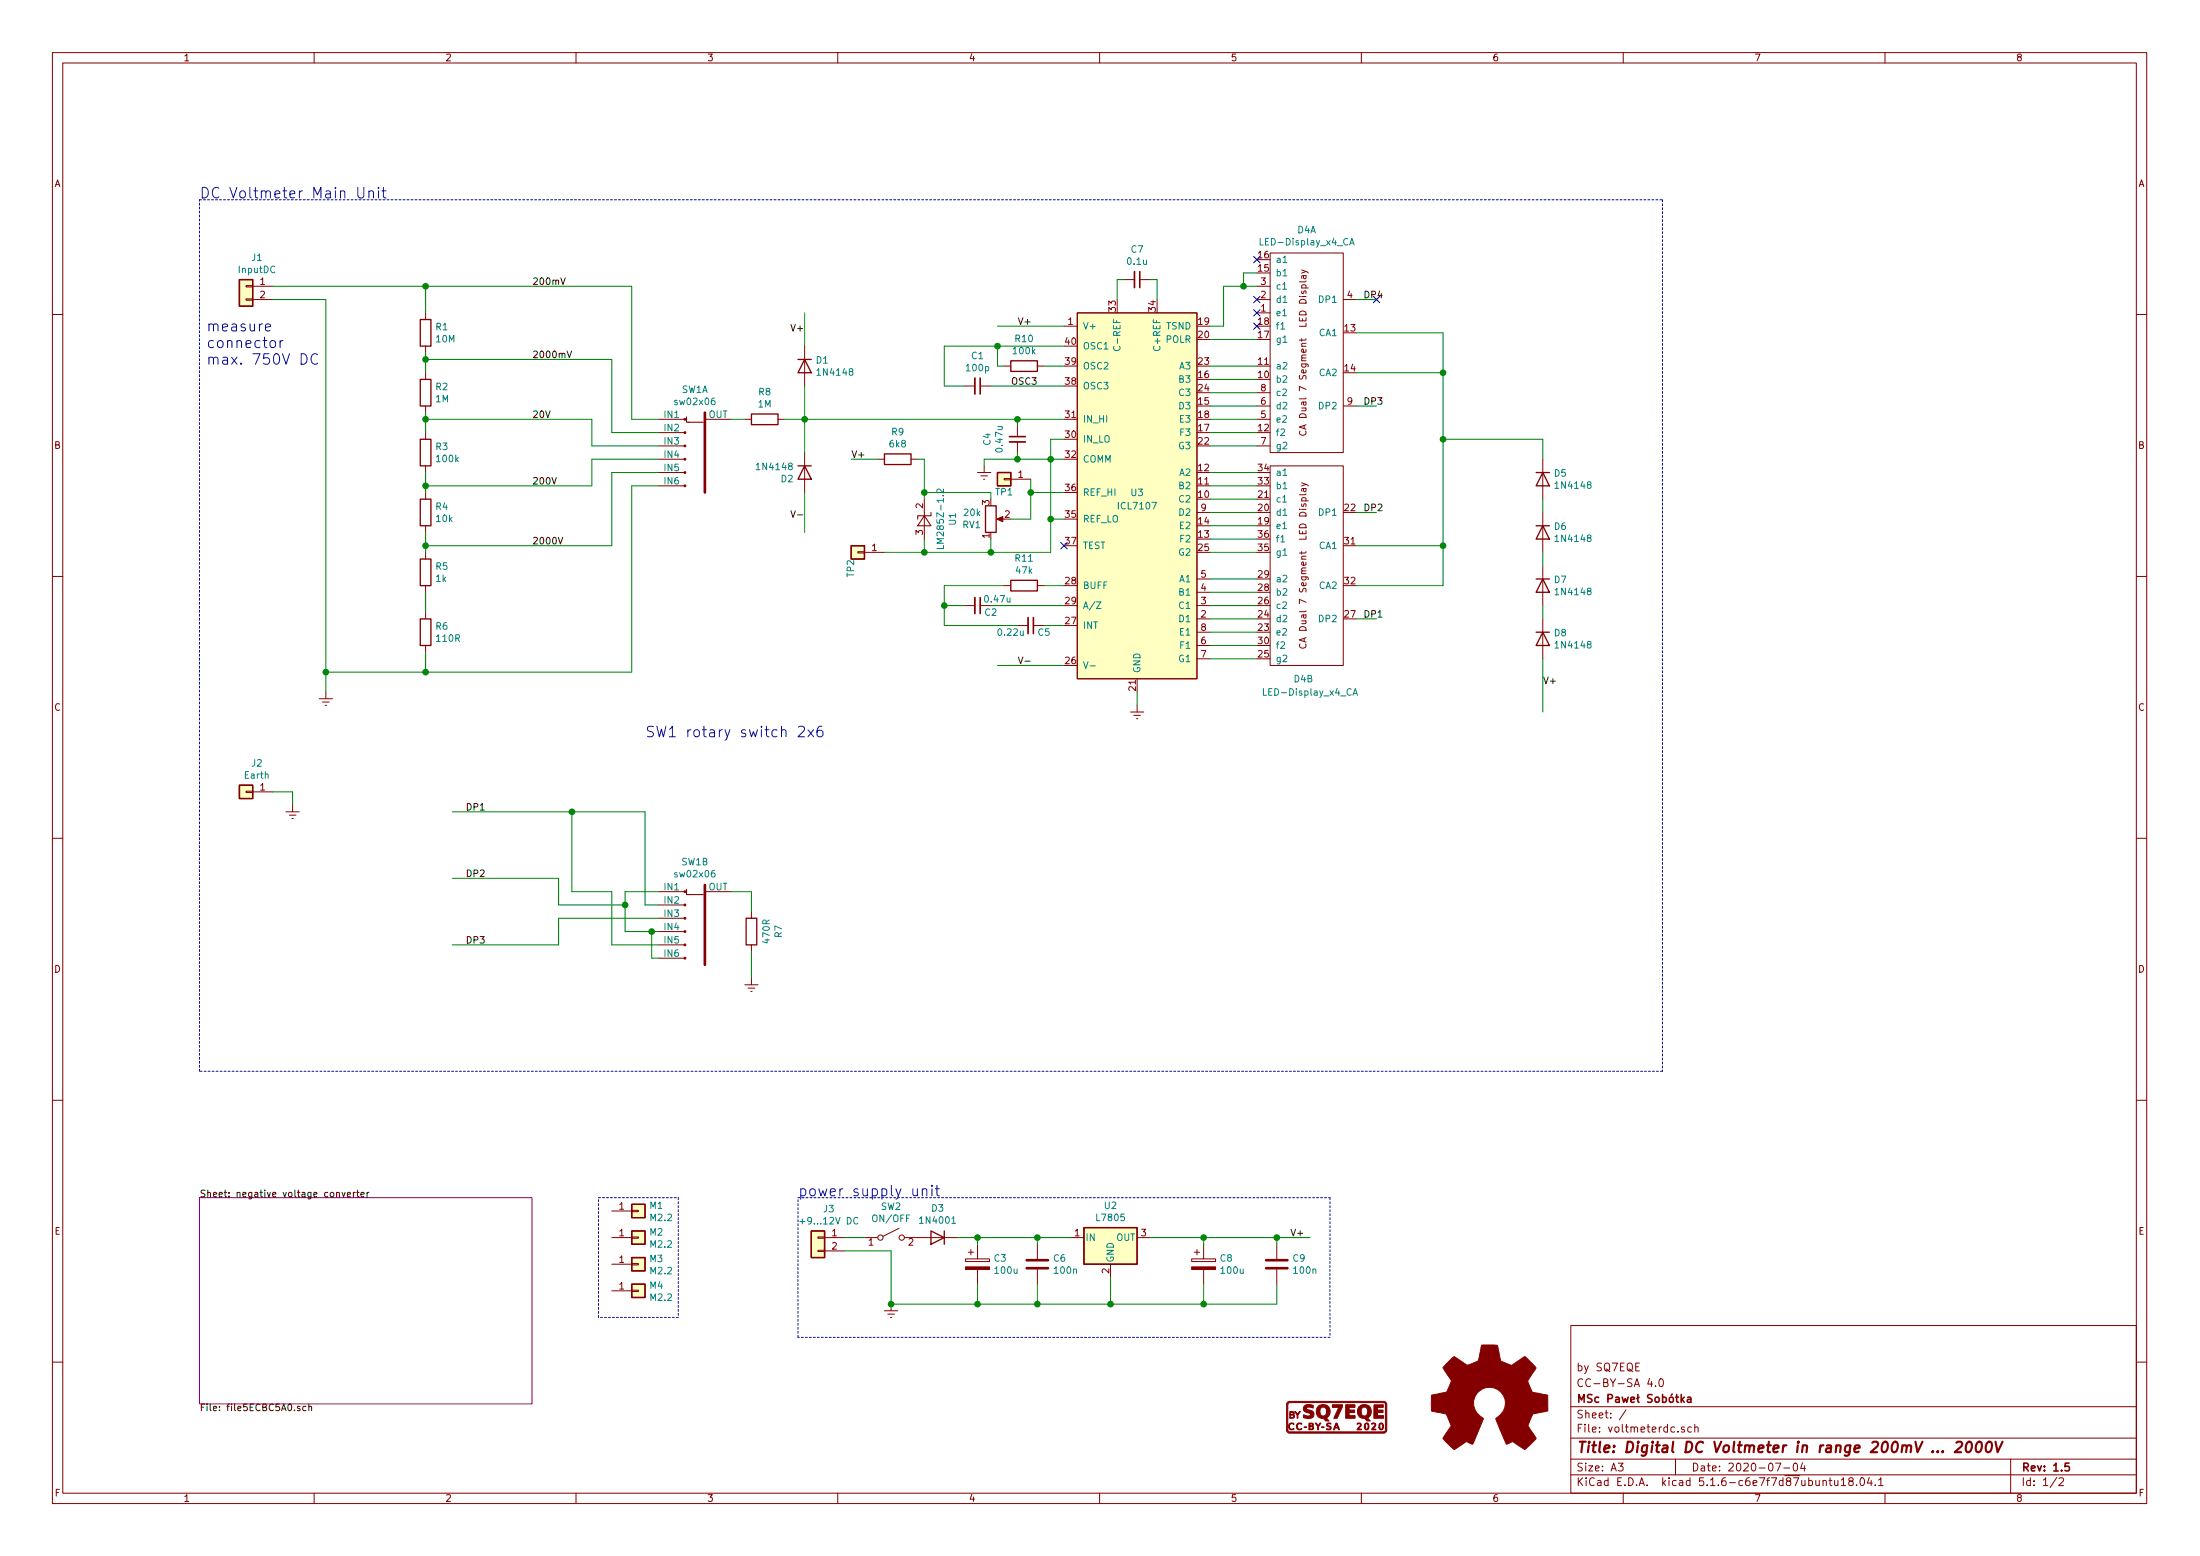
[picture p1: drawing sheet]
<svg xmlns="http://www.w3.org/2000/svg" width="420mm" height="297mm" viewBox="0 0 420 297" stroke-linecap="round" stroke-linejoin="round" font-family="sans-serif">
<g fill="none" stroke="#840000" stroke-width=".19">
<path d="M10 10h400v277h-400zM12 12h396v273.1h-396zM60 10v2M110 10v2M160 10v2M210 10v2M260 10v2M310 10v2M360 10v2M47 57.1h1.3v.2h-1.3zM47 54.5h1.3v.3h-1.3zM48.3 57.2h3.8"/>
<path d="M48.3 54.6h3.8M81.3 59.7v1.3M205.7 59.7h22.9v69.9h-22.9zM214.6 53.4h2.1M217.7 53.4h2M240 59.7h2.6M240 57.2h2.6M240 54.6h2.6M242.6 48.3h13.9v38.1h-13.9zM248.6 51.5l1.1 .5 .2 .1M248.9 52.6l.2 .6 .3-.1v-.5M249.4 53.6l-.1 .2h-1.1"/>
<path d="M249.4 52.6l-.8 .1v.4M249.4 51.8l-.8 .3M256.5 57.2h2.6M10 60h2M81.3 66.1v1.2M81.3 71.2v1.2M81.3 77.5v1.3M153.7 66.1v7.6M184.1 73.7h2.1M187.2 73.7h2M191.8 69.9h1.2M198.1 69.9h1.3"/>
<path d="M203.2 62.3h2.5M240 77.5h2.6M240 75h2.6M256.5 77.5h2.6M408 60h2M81.3 82.6v1.3M81.3 88.9v1.3M81.3 94v1.3M125.7 90.2h5.1M125.7 80h5.1M125.7 85.1h5.1M125.7 82.6h5.1"/>
<path d="M125.7 87.7h5.1M125.7 92.7h5.1M134.6 80h5.1M142.2 80h1.3M148.6 80h1.3M153.7 86.4v7.6M167.6 87.7h1.3M174 87.7h1.3M176.5 95.3v7.6M186.7 90.2h2.5M187.3 90.8h1.3M187.8 91.5h.3"/>
<path d="M188 88.9v1.3M190.8 99.1h1M191.8 91.3h1.2v.3h-1.2zM193 91.5h3.8M194.3 81.3v2M194.3 84.4v2M228.6 97.8h2.5M240 80h2.6M240 85.1h2.6M242.6 88.9h13.9v38.1h-13.9zM248.3 82.3a.6 .6 0 0 0 .4 .8 .6 .6 0 0 0 .7-.6l-.1-.2M248.6 92.2l1.1 .4 .2 .2"/>
<path d="M248.9 93.3l.2 .6 .3-.1v-.5M249.1 81.2v.6M249.4 94.3l-.1 .1h-1.1M249.4 93.3h-.8v.5M249.4 81.1l-1.2 .4 1.2 .5M249.4 92.5l-.8 .3M294.6 87.7v7.6M294.6 97.8v7.6M10 110h2M81.3 100.4v1.2M81.3 105.4v1.3M81.3 111.8v1.3"/>
<path d="M81.3 116.9v1.2M163.8 105.3h1.3v.3h-1.3zM165.1 105.4h3.8M184.1 115.6h2.1M187.2 115.6h2M191.8 111.8h1.2M194.3 119.4h2M197.4 119.4h2M198.1 111.8h1.3M228.6 118.1h2.5M228.6 115.6h2.5M228.6 113.1h2.5"/>
<path d="M228.6 110.5h2.5M294.6 108v7.6M294.6 118.1v7.7M408 110h2M61 133.4h2.5M61.6 134h1.3M62.1 134.7h.3M62.2 132.1v1.3M81.3 123.2v1.3M215.9 135.9h2.5M216.5 136.6h1.3M217 137.2h.3"/>
<path d="M217.2 134.7v1.2M228.6 123.2h2.5M228.6 125.8h2.5M228.6 120.7h2.5M248.3 122.9a.6 .6 0 0 0 .4 .9 .6 .6 0 0 0 .7-.6l-.1-.3M249.1 121.9v.6M249.4 121.7l-1.2 .5 1.2 .4M47 151h1.3v.3h-1.3zM48.3 151.2h3.8M54.6 155h2.5M55.2 155.6h1.3M55.8 156.2h.2"/>
<path d="M55.9 153.7v1.3M10 160h2M125.7 177.8h5.1M125.7 170.2h5.1M125.7 172.8h5.1M125.7 175.3h5.1M134.6 170.2h5.1M143.5 174v1.3M408 160h2M125.7 180.4h5.1M125.7 182.9h5.1M142.2 188h2.6"/>
<path d="M142.9 188.6h1.2M143.4 189.3h.2M143.5 180.4v1.2M143.5 186.7v1.3M10 210h2M408 210h2M116.8 231.2h3.8M116.8 236.3h3.8M120.6 231h1.3v.3h-1.3zM120.6 236.1h1.3v.3h-1.3zM156.2 238.7h1.3v.2h-1.3zM156.2 236.1h1.3v.3h-1.3z"/>
<path d="M157.5 236.3h3.8M157.5 238.8h3.8M165.1 236.3h2.5M171.7 234.5l-3 1.5M172.7 236.3h10.2M184.9 239.1h1M185.4 238.5v1.1M186.7 237.5v2.8M198.1 237.5v2.8M204.5 236.3h2.5M217.2 236.3h2.5M228.1 239.1h1"/>
<path d="M228.6 238.5v1.1M229.9 237.5v2.8M243.8 237.5v2.8M116.8 246.4h3.8M116.8 241.3h3.8M120.6 246.3h1.3v.2h-1.3zM120.6 241.2h1.3v.3h-1.3zM168.9 250.2h2.5M169.5 250.9h1.3M170.1 251.5h.2M170.2 249v1.2M184.4 240.3h4.6v.5h-4.6z"/>
<path d="M186.7 242.4v2.7M198.1 242.4v2.7M212.1 241.3v2.6M227.6 240.3h4.6v.5h-4.6zM229.9 242.4v2.7M243.8 242.4v2.7M300 253h108v32.1h-108zM10 260h2M300 278.5h108M300 274.5h108M300 268.5h108M309 279.3h1l-.5 .6 .4 .1v.7l-.2 .1-.7-.1"/>
<path d="M310.5 269.1l-1.2 2M313.1 260.2h-.7v1.5h.7M315 263.1l-.3 1.1h.9M315.4 263.7v1M316.2 264.6v.1M317 263.4l.2-.2a.81 .81 0 0 1 .6 .6 .81 .81 0 0 1-.3 .8l-.2 .1a.79 .79 0 0 1-.3-1.3zM320 278.5v3M321.7 272.5l-.4-.1-.2 .2 .1 .2 .5 .2v.3h-.6M323 272.5l-.4-.1-.3 .3 .2 .6h.5M323.7 272.5l.2-.1 .4 .1v.9M323.7 271.9v1.5M339.1 279.3h1l-.6 1.5"/>
<path d="M342.6 279.5l.4-.2a.94 .94 0 0 1 0 1.5 .82 .82 0 0 1-.4-1.3zM344.2 279.2l-.3 1.1h.9M344.6 279.8v1M384 278.5v6.6M408 260h2M60 285.1v1.9M110 285.1v1.9M160 285.1v1.9M210 285.1v1.9M260 285.1v1.9M300 281.5h108M310 285.1v1.9"/>
<path d="M340.7 280.2h1.1M348.2 282.7l.2-.1 .3 .1 .1 .9M349.3 282.6h.6M349.5 282.1v1.3l.4 .2M350.4 282.6v.9l.4 .1 .2-.1M351 282.6v1M351.6 282.5l.5-.4v1.5M351.6 283.6h.9M353.4 282.7l-.3-.1v-.3l.3-.2 .4 .1 .1 .4-.7 .2-.1 .2v.5l.3 .1 .4-.1 .1-.2v-.4l-.3-.2M354.6 283.5v.1M355.4 282.2l.2-.1a.8 .8 0 0 1 .5 .8 .8 .8 0 0 1-.5 .7 1 1 0 0 1-.2-1.4zM357 282l-.4 1.1h1"/>
<path d="M357.4 282.6v1M358.1 283.5v.1M358.8 282.5l.4-.4v1.5M358.8 283.6h.8M360 285.1v1.9M392.8 282l-1.3 2M393.2 282.3l.6-.2 .3 .4-.9 1.1h.9"/>
<circle cx="168.1" cy="236.3" r=".51"/>
<circle cx="172.2" cy="236.3" r=".51"/>
</g>
<path d="M217.7 51.9v3M187.2 72.2v3M192.8 83.3h3M187.2 114.1v3M197.4 117.9v3M321.1 266.2v1.5M321.2 267.1l.5 .6M321.7 266.7l-.6 .6M322.3 266.8h.6v.9M322.9 267.1h-.4l-.3 .2 .3 .4 .4-.1M395.1 279.3h-.7v.7l.2-.1h.5l.1 .3-.1 .5-.2 .1-.5-.1" fill="none" stroke="#840000" stroke-width=".3"/>
<path d="M371 277v.2l-.1-.1 .1-.1v.2M373.6 275.4l.3-.2h.5l.3 .2v.4l-.1 .3-1.3 1.1h1.2M375.7 275.4a.45 .45 0 0 1 .5-.2 .45 .45 0 0 1 .4 .4 1.15 1.15 0 0 1-.8 1.6l-.2-.1a1.55 1.55 0 0 1 .1-1.7zM377.6 275.4a.44 .44 0 0 1 .5-.2 .44 .44 0 0 1 .4 .4 1.15 1.15 0 0 1-.8 1.6l-.2-.1a1.5 1.5 0 0 1 .1-1.7zM379.6 275.4a.45 .45 0 0 1 .4-.2 .45 .45 0 0 1 .4 .4v.9a.73 .73 0 0 1-.8 .7l-.2-.1a1.5 1.5 0 0 1 .2-1.7zM381.1 275.2l.4 2 .9-2" fill="none" stroke="#840000" stroke-width=".41"/>
<path d="M38.1 228.6h63.5v39.4h-63.5z" fill="none" stroke="#840084" stroke-width=".19"/>
<g fill="none" stroke="#000" stroke-width=".19">
<path d="M107.1 53l.4 1.3 .4-1.3M108.3 67l.4 1.3 .5-1.3M151.1 97.5l.4 1.3 .4-1.3M152.3 98.3h1M106.6 102.6l.4 1.2 .5-1.2M194.5 125.4l.4 1.3 .5-1.3M195.8 126.2h.9M65.3 227.6l.3 .9 .3-.9M66.3 228l.7-.1-.1-.2-.4-.1-.2 .2 .1 .6h.5M67.5 227.6v.9M67.9 227.6l-.4 .2M68.1 227.6h.5"/>
<path d="M68.3 227.2v1.1l.3 .2M68.9 228l.6-.1v-.2l-.4-.1-.2 .2 .1 .6h.5M70.1 227.6v.9M70.5 227.6l-.4 .2M57.3 268.5h-.3l-.2 .1v.2l.5 .1v.4h-.5M58.4 268.5h-.3l-.3 .2 .1 .6h.5M59 268.6l.2-.1h.3v.8M59 268v1.3"/>
</g>
<g fill="#ffffc2" stroke="#ffffc2" stroke-width=".19">
<path d="M120.6 229.9h2.6v2.5h-2.6z"/>
<path d="M190.5 90.2h2.5v2.5h-2.5z"/>
<path d="M162.6 104.2h2.5v2.5h-2.5z"/>
<path d="M120.6 245.1h2.6v2.6h-2.6z"/>
<path d="M120.6 240.1h2.6v2.5h-2.6z"/>
<path d="M120.6 235h2.6v2.5h-2.6z"/>
<path d="M205.7 59.7h22.9v69.9h-22.9z"/>
<path d="M154.9 235h2.6v5.1h-2.6z"/>
<path d="M207 234.4h10.2v6.9h-10.2z"/>
<path d="M45.7 149.9h2.6v2.5h-2.6z"/>
<path d="M45.7 53.4h2.6v5.1h-2.6z"/>
</g>
<g fill="none" stroke="#840000" stroke-width=".25">
<path d="M45.7 53.4h2.6v5.1h-2.6zM80.3 72.4h2v5.1h-2zM80.3 61h2v5.1h-2zM143.5 79h5.1v2.1h-5.1zM152.4 68.6h2.5M153.7 68.6l1.2 2.6h-2.5zM193 68.9h5.1v2h-5.1zM80.3 83.9h2v5h-2zM80.3 95.3h2v5.1h-2zM152.4 88.9h2.5M153.7 88.9l1.2 2.6h-2.5zM168.9 86.7h5.1v2h-5.1z"/>
<path d="M188.2 96.6h2v5h-2zM190.5 90.2h2.5v2.5h-2.5zM293.4 90.2h2.5M294.6 90.2l1.3 2.5h-2.5zM80.3 106.7h2v5.1h-2zM80.3 118.1h2v5.1h-2zM162.6 104.2h2.5v2.5h-2.5zM193 110.8h5.1v2h-5.1zM293.4 110.5h2.5M293.4 100.4h2.5M294.6 110.5l1.3 2.6h-2.5zM294.6 100.4l1.3 2.5h-2.5z"/>
<path d="M293.4 120.7h2.5M294.6 120.7l1.3 2.5h-2.5zM45.7 149.9h2.6v2.5h-2.6zM142.5 175.3h2v5.1h-2zM120.6 229.9h2.6v2.5h-2.6zM120.6 235h2.6v2.5h-2.6zM154.9 235h2.6v5.1h-2.6zM177.8 235l2.5 1.3-2.5 1.2zM180.3 235v2.5M207 234.4h10.2v6.9h-10.2zM120.6 245.1h2.6v2.6h-2.6zM120.6 240.1h2.6v2.5h-2.6z"/>
</g>
<g fill="#840000" stroke="#840000" stroke-width=".19">
<path d="M276.2 260.4l1.5-1.4 2.5 1.6 .5-.1 1.6-.7 .7-3h2.9a.92 .92 0 0 1 .3 1l.4 2 2.1 .9 2.4-1.7a.97 .97 0 0 1 .8 .6l1.4 1.5-1.5 2.4 .2 .8 .6 1.5 3 .5v3l-2.8 .6-1 2.3 1.6 2.4-1.5 1.5a.81 .81 0 0 1-.8 .6l-2.2-1.5-1.2 .5-2.1-4.9a3.1 3.1 0 0 0 1.8-3.4 3.1 3.1 0 0 0-2.9-2.6 3.1 3.1 0 0 0-3 2.4 3.1 3.1 0 0 0 1.7 3.5l.1 .1-2 4.9-1.2-.5-2.4 1.5-2.1-2.1 1.6-2.4-.6-1.4-.4-.8-2.8-.6v-2.9a.87 .87 0 0 1 .9-.3l2-.5 .9-2-1.6-2.6z"/>
<path d="M252.4 272.4h.5v.1h-.5z"/>
<path d="M249.1 272.4h.4v.1h-.5z"/>
<path d="M257 268.2h1.8v.5h-1.1v.5h1v.5h-1l-.1 .5h1.2v.5h-1.8z"/>
<path d="M262.4 268.2h1.8v.5h-1.1v.5h1v.5h-1v.5h1.1v.5h-1.8z"/>
<path d="M251.2 271.7h.2l.3 .5 .4-.5h.2a1.28 1.28 0 0 0-.5 1.2h-.2v-.6z"/>
<path d="M254.5 268.2h1.9v.4l-1 2.1h-.7l1-2h-1.2z"/>
<path d="M247.3 269.5h.1l.4 .5 .4-.5h.1l-.4 .6v.6h-.2v-.6z"/>
<path d="M262 271.7a.47 .47 0 0 1 .7 .2 .47 .47 0 0 1-.3 .6l-.2 .3h.6v.2h-.8l.6-.9a.33 .33 0 0 0-.2-.4 .33 .33 0 0 0-.4 .2z"/>
<path d="M259.2 271.7a.44 .44 0 0 1 .6 0 .44 .44 0 0 1 .1 .6l-.5 .5h.6v.2h-.8l.2-.4a.51 .51 0 0 0 .3-.8l-.5 .1z"/>
<path d="M255.1 271.7h.2l.5 1.2h-.1l-.2-.3h-.5l-.1 .3h-.2l.2-.4h.6l-.3-.6-.2 .6h-.1z"/>
<path d="M263.5 271.8a.42 .42 0 0 1 .5-.1 .42 .42 0 0 1 .2 .4l-.1 .7-.4 .2-.4-.5h.2l.2 .3h.2l.1-.8a.26 .26 0 0 0-.3-.2 .26 .26 0 0 0-.2 .3v.4h-.2z"/>
<path d="M246.2 271.9l.4-.3a.35 .35 0 0 1 .5 .3 .51 .51 0 0 0-.7 .1 .51 .51 0 0 0 0 .7 .51 .51 0 0 0 .7 0 .59 .59 0 0 1-.8 .2 .59 .59 0 0 1-.2-.9z"/>
<path d="M247.7 271.9a.49 .49 0 0 1 .4-.3 .49 .49 0 0 1 .5 .3 .5 .5 0 0 0-.8 .2v.4a.47 .47 0 0 0 .3 .3 .47 .47 0 0 0 .5-.1v.1a.64 .64 0 0 1-.9 0 .64 .64 0 0 1 0-.9z"/>
<path d="M250 271.7h.7l.2 .2-.2 .3 .2 .3-.1 .4-.8 .1v-.2h.6l.1-.1-.1-.3h-.4v.4h-.2v-.6h.4a.2 .2 0 0 0 .2-.1 .2 .2 0 0 0-.1-.3h-.3v.4h-.2z"/>
<path d="M260.7 271.8l.3-.2a.68 .68 0 0 1 .5 .8 .68 .68 0 0 1-.6 .6l-.3-.6h.1a.29 .29 0 0 0 .1 .3 .29 .29 0 0 0 .4 .1v-.9a.28 .28 0 0 0-.4-.1 .28 .28 0 0 0-.1 .4v.2h-.1z"/>
<path d="M246.3 269.5h.3a.35 .35 0 0 1 .5 .1 .35 .35 0 0 1-.1 .5l.2 .2v.3l-.2 .1h-.7v-.1h.6l.1-.1-.1-.3-.4-.1v.5h-.2v-.6l.7-.1-.1-.2-.4-.1v.4h-.2z"/>
<path d="M245.9 267.7l.3-.2h18.2l.4 .5v5.1l-.4 .5h-18.2l-.4-.2-.1-.4h.2l.3 .3h18.2l.2-.2v-5l-.2-.3h-.6h-17.6l-.2 .2-.1 .2v4.8h-.2v-5z"/>
<path d="M253.4 271.8l.5-.2 .2 .1 .1 .2-.5-.1a.19 .19 0 0 0-.2 .2 .19 .19 0 0 0 .2 .2l.5 .2v.4l-.3 .2-.6-.1 .1-.2 .5 .1 .2-.1a.58 .58 0 0 0-.7-.5z"/>
<path d="M259.6 268.5a1.38 1.38 0 0 1 2.1 .1 1.38 1.38 0 0 1-.5 2.1l.5 .6h-.6a1.81 1.81 0 0 0-1.3-.7l-.4-.5-.1-.5h.6a.63 .63 0 0 0 .6 .7 .63 .63 0 0 0 .7-.5v-.6a.66 .66 0 0 0-.9-.6 .66 .66 0 0 0-.4 1h-.6v-.7z"/>
<path d="M249.1 268.4a1.68 1.68 0 0 1 1.7-.1v.5l-.7-.2-.6 .2 .1 .2 .7 .2a.81 .81 0 0 1 .6 1 .81 .81 0 0 1-1 .6l-1-.2v-.5l.3 .1a.66 .66 0 0 0 1.1-.3l-.4-.2a.84 .84 0 0 1-.8-.3 .84 .84 0 0 1 0-1z"/>
<path d="M251.7 268.5a1.39 1.39 0 0 1 2.1 .2 1.39 1.39 0 0 1-.5 2l.5 .6h-.6a1.67 1.67 0 0 0-1.2-.7l-.4-.3-.2-.5h.7a.62 .62 0 0 0 .7 .5 .62 .62 0 0 0 .5-.6 .69 .69 0 0 0-.2-.9 .69 .69 0 0 0-.9 .1l-.1 .9h-.7v-.7z"/>
<path d="M184.4 241.8h4.6v.6h-4.6z"/>
<path d="M227.6 241.8h4.6v.6h-4.6z"/>
<path d="M190.4 99.1l1.1-.5v1z"/>
<circle cx="130.8" cy="182.9" r=".18"/>
<circle cx="130.8" cy="180.4" r=".18"/>
<circle cx="130.8" cy="177.8" r=".18"/>
<circle cx="130.8" cy="175.3" r=".18"/>
<circle cx="130.8" cy="172.8" r=".18"/>
<circle cx="130.8" cy="170.2" r=".18"/>
<circle cx="130.8" cy="92.7" r=".18"/>
<circle cx="130.8" cy="90.2" r=".18"/>
<circle cx="130.8" cy="87.7" r=".18"/>
<circle cx="130.8" cy="85.1" r=".18"/>
<circle cx="130.8" cy="82.6" r=".18"/>
<circle cx="130.8" cy="80" r=".18"/>
</g>
<path d="M131.1 79.6v1h.5M131.5 80.6h2.8M176.5 98.5l1.3 1.9h-2.5zM177.8 97.8v.7h-2.5v.6M131.1 169.8v1h.5M131.5 170.8h2.8" fill="none" stroke="#840000" stroke-width=".2"/>
<g fill="none" stroke="#008484" stroke-width=".19">
<path d="M257.8 46.8l.4-1.3 .4 1.3M257.9 46.4h.6M212.8 66.1a.6 .6 0 0 0 .4 .9 .6 .6 0 0 0 .7-.6l-.1-.3M244.6 62.8h.7M180.2 93.4v.7l-.9-.7-.4 .2 .1 .5M180.2 104.1v.6h-1.3M209.4 114.9h.9l-.9 1.3h.9M244.6 103.5h.7M206.9 126.3l.5 1.3 .4-1.3M208.2 127.1h1M258.4 132.7l.4-1.2 .5 1.2M258.5 132.4h.6"/>
<path d="M152.8 233.2h.9M163.8 232.5a.51 .51 0 0 0-.6 0 .51 .51 0 0 0-.2 .6l.3 .5 .5-.1M181.8 233.5h.7"/>
</g>
<path d="M134.6 78.8v15.2M134.6 168.9v15.3M196.1 242.1h4.1M196.1 240.6h4.1M241.8 242.1h4.1M241.8 240.6h4.1" fill="none" stroke="#840000" stroke-width=".51"/>
<path d="M216.7 51.9v3M186.2 72.2v3M192.8 84.4h3M186.2 114.1v3M196.3 117.9v3" fill="none" stroke="#840000" stroke-width=".33"/>
<path d="M38.1 38.1h279.4M317.5 38.1v166.4M38.1 204.5v-166.4M317.5 204.5h-279.4M114.3 228.6h15.2M129.5 228.6v22.9M152.4 228.6h101.6M254 228.6v26.7M114.3 251.5v-22.9M129.5 251.5h-15.2M152.4 255.3v-26.7M254 255.3h-101.6" fill="none" stroke="#0000c2" stroke-width=".19" stroke-dasharray=".4 .4"/>
<g fill="none" stroke="#008400" stroke-width=".19">
<path d="M52.1 54.6h68.5v25.4h5.1M52.1 57.2h10.1v74.9M81.3 54.6v5.1M153.7 59.7v6.4M214.6 53.4h-1.2v3.8M219.7 53.4h1.3v3.8M240 54.6h-6.3v7.7h-2.6M240 52.1h-2.5v2.5M259.1 57.2h3.8M81.3 67.3v3.9M81.3 78.8v3.8M81.3 68.6h35.5v14h8.9"/>
<path d="M153.7 73.7v12.7M189.2 73.7h14M190.5 66.1v3.8h1.3M190.5 62.3h12.7M199.4 69.9h3.8M203.2 66.1h-22.9v7.6h3.8M231.1 69.9h8.9M231.1 64.8h8.9M231.1 77.5h8.9M231.1 75h8.9M231.1 72.4h8.9M259.1 63.5h16.5v48.3h-16.5"/>
<path d="M259.1 77.5h3.8M259.1 71.2h16.5M81.3 90.2v3.8M81.3 80h31.7v5.1h12.7M125.7 92.7h-5.1v35.6h-58.4M125.7 87.7h-12.7v5h-31.7M125.7 90.2h-8.9v14h-35.5M139.7 80h2.5M149.9 80h53.3M153.7 94v7.6M162.6 87.7h5M175.3 87.7h1.2v7.6"/>
<path d="M176.5 94h12.7v1.3M194.3 80v1.3M194.3 86.4v1.3M196.8 91.5v7.6h-3.8M196.8 94h6.4M200.7 99.1h2.5M203.2 83.9h-2.5v21.5h-31.8M203.2 87.7h-15.2v1.2M231.1 80h8.9M231.1 85.1h8.9M231.1 92.7h8.9M231.1 90.2h8.9"/>
<path d="M231.1 82.6h8.9M231.1 97.8h8.9M231.1 95.3h8.9M259.1 97.8h3.8M275.6 83.9h19v3.8M294.6 95.3v2.5M81.3 101.6v3.8M81.3 113.1v3.8M176.5 102.9v2.5M180.3 115.6h3.8M189.2 115.6h14M189.2 102.9v2.5"/>
<path d="M191.8 111.8h-11.5v7.6h14M199.4 111.8h3.8M199.4 119.4h3.8M231.1 115.6h8.9M231.1 118.1h8.9M231.1 113.1h8.9M231.1 110.5h8.9M231.1 105.4h8.9M231.1 102.9h8.9M231.1 100.4h8.9M259.1 104.2h16.5M259.1 118.1h3.8"/>
<path d="M294.6 105.4v2.6M294.6 115.6v2.5M81.3 124.5v3.8M190.5 127h12.7M217.2 132.1v2.6M231.1 123.2h8.9M231.1 125.8h8.9M231.1 120.7h8.9M294.6 125.8v10.1M52.1 151.2h3.8v2.5M86.4 155h36.8v17.8h2.5M109.2 155v15.2h7.6v10.2h8.9"/>
<path d="M86.4 167.7h20.3v5.1h12.7M124.5 177.8v5.1h1.2M125.7 175.3h-19v5.1h-20.3M125.7 170.2h-6.3v7.6h6.3M139.7 170.2h3.8v3.8M143.5 181.6v5.1M161.3 238.8h8.9v10.2h73.6v-3.9M161.3 236.3h3.8M182.9 236.3h21.6M186.7 236.3v1.2M198.1 236.3v1.2M219.7 236.3h30.5"/>
<path d="M229.9 236.3v1.2M243.8 236.3v1.2M186.7 245.1v3.9M198.1 245.1v3.9M212.1 243.9v5.1M229.9 245.1v3.9"/>
</g>
<g fill="none" stroke="#0000c2" stroke-width=".19">
<path d="M68.4 35.8v1.6l.3 .4h.4l.4-.4v-1.6M70.5 36.6a.52 .52 0 0 1 .7-.1l.1 1.3M70.5 36.4v1.4M72.3 35.8l-.1 .1h.2l-.1-.1v.2M72.3 36.4v1.4M72.9 36.4h.8M73.2 35.8v1.7l.1 .2 .4 .1M50.7 62.5l1-.2-.1-.4-.6-.1-.3 .3 .1 1 .2 .1 .6-.1M51.7 65.2a.55 .55 0 0 1 .5-.2 .55 .55 0 0 1 .4 .4v.6a.55 .55 0 0 1-.5 .4 .55 .55 0 0 1-.5-.4zM53.5 65v1.4M54.1 65l-.4 .1-.2 .3M57.5 67.5a1.01 1.01 0 0 1 1.2 1 1.01 1.01 0 0 1-1.2 1z"/>
<path d="M60.7 67.7a.82 .82 0 0 0-1 0 .82 .82 0 0 0-.3 1 .75 .75 0 0 0 .4 .7 .75 .75 0 0 0 .9-.1M152.5 138.8l.3-.2h.5l.2 .2 .1 .4-.1 .3-1.1 1.2h1.2M154.3 139.3l1.1 1.4M155.4 139.3l-1.1 1.4M157 138.6a.8 .8 0 0 0-1 .9v.8l.2 .2 .6 .2 .4-.4v-.5l-.4-.4h-.4l-.4 .4M174.3 226.9l.1 1.3a.52 .52 0 0 0 .8-.1M175.2 226.9v1.4M176.1 227.1a.5 .5 0 0 1 .9 .1v1.1M176.1 226.9v1.4M178 226.3l-.1 .1h.2l-.1-.1v.2M178 226.9v1.4M178.6 226.9h.8"/>
<path d="M178.9 226.3v1.7l.1 .2 .4 .1"/>
</g>
<g fill="#008400" stroke="#008400" stroke-width=".25">
<circle cx="212.1" cy="249" r=".51"/>
<circle cx="275.6" cy="83.9" r=".51"/>
<circle cx="275.6" cy="104.2" r=".51"/>
<circle cx="275.6" cy="71.2" r=".51"/>
<circle cx="194.3" cy="87.7" r=".51"/>
<circle cx="200.7" cy="87.7" r=".51"/>
<circle cx="62.2" cy="128.3" r=".51"/>
<circle cx="243.8" cy="236.3" r=".51"/>
<circle cx="186.7" cy="249" r=".51"/>
<circle cx="198.1" cy="249" r=".51"/>
<circle cx="81.3" cy="104.2" r=".51"/>
<circle cx="229.9" cy="249" r=".51"/>
<circle cx="229.9" cy="236.3" r=".51"/>
<circle cx="200.7" cy="99.1" r=".51"/>
<circle cx="189.2" cy="105.4" r=".51"/>
<circle cx="176.5" cy="94" r=".51"/>
<circle cx="186.7" cy="236.3" r=".51"/>
<circle cx="198.1" cy="236.3" r=".51"/>
<circle cx="190.5" cy="66.1" r=".51"/>
<circle cx="196.9" cy="94" r=".51"/>
<circle cx="81.3" cy="92.7" r=".51"/>
<circle cx="237.5" cy="54.6" r=".51"/>
<circle cx="81.3" cy="68.6" r=".51"/>
<circle cx="81.3" cy="54.6" r=".51"/>
<circle cx="180.3" cy="115.6" r=".51"/>
<circle cx="170.2" cy="249" r=".51"/>
<circle cx="109.2" cy="155" r=".51"/>
<circle cx="153.7" cy="80" r=".51"/>
<circle cx="124.5" cy="177.8" r=".51"/>
<circle cx="176.5" cy="105.4" r=".51"/>
<circle cx="119.4" cy="172.8" r=".51"/>
<circle cx="81.3" cy="128.3" r=".51"/>
<circle cx="81.3" cy="80" r=".51"/>
<circle cx="194.3" cy="80" r=".51"/>
</g>
<path d="M239.4 49l1.2 1.2M239.4 56.6l1.2 1.2M239.4 59.1l1.2 1.2M240.6 49l-1.2 1.2M240.6 56.6l-1.2 1.2M240.6 59.1l-1.2 1.2M262.3 56.6l1.2 1.2M263.5 56.6l-1.2 1.2M239.4 61.7l1.2 1.2M240.6 61.7l-1.2 1.2M202.6 103.6l1.2 1.2M203.8 103.6l-1.2 1.2" fill="none" stroke="#000084" stroke-width=".19"/>
<g font-size="2.8" fill="#0000c2">
<text x="38.1" y="37.9">DC Voltmeter Main Unit</text>
<text x="39.4" y="63.3">measure</text>
<text x="39.4" y="66.5">connector</text>
<text x="39.4" y="69.6">max. 750V DC</text>
<text x="123.2" y="140.8">SW1 rotary switch 2x6</text>
<text x="152.4" y="228.4">power supply unit</text>
</g>
<text font-size="2.8" fill="#840000" x="301" y="277.3">Title: Digital DC Voltmeter in range 200mV ... 2000V</text>
<g font-size="2.1" fill="#840000">
<text x="301" y="261.8">by SQ7EQE</text>
<text x="301" y="267.8">MSc Pawe Sobótka</text>
<text x="301" y="264.8">CC-BY-SA 4.0</text>
<text x="301" y="273.5">File: voltmeterdc.sch</text>
<text x="301" y="270.8">Sheet: /</text>
<text x="301" y="280.9">Size: A3</text>
<text x="323" y="280.9">Date: 2020-07-04</text>
<text x="386" y="280.9">Rev: 1.5</text>
<text x="301" y="283.7">KiCad E.D.A. kicad 5.1.6-c6e7f7d87ubuntu18.04.1</text>
<text x="386" y="283.7">Id: 1/2</text>
</g>
<g font-size="1.8" fill="#840000">
<text x="35" y="11.7">1</text>
<text x="85" y="11.7">2</text>
<text x="135" y="11.7">3</text>
<text x="185" y="11.7">4</text>
<text x="235" y="11.7">5</text>
<text x="285" y="11.7">6</text>
<text x="335" y="11.7">7</text>
<text x="385" y="11.7">8</text>
<text x="10.4" y="35.7">A</text>
<text x="408.4" y="35.7">A</text>
<text x="240.3" y="51.9">15</text>
<text x="240.3" y="49.3">16</text>
<text x="49.7" y="54.4">1</text>
<text x="49.7" y="56.9">2</text>
<text x="213.1" y="59.4" transform="rotate(-90 213.1 59.4)">33</text>
<text x="220.7" y="59.4" transform="rotate(-90 220.7 59.4)">34</text>
<text x="240.8" y="59.5">1</text>
<text x="240.8" y="56.9">2</text>
<text x="240.8" y="54.4">3</text>
<text x="257.3" y="56.9">4</text>
<text x="203.5" y="65.8">40</text>
<text x="204" y="62">1</text>
<text x="228.9" y="62">19</text>
<text x="228.9" y="64.6">20</text>
<text x="240.3" y="64.6">17</text>
<text x="240.3" y="62">18</text>
<text x="256.8" y="63.3">13</text>
<text x="203.5" y="69.6">39</text>
<text x="228.9" y="69.6">23</text>
<text x="240.3" y="69.6">11</text>
<text x="256.8" y="70.9">14</text>
<text x="203.5" y="73.4">38</text>
<text x="228.9" y="77.3">15</text>
<text x="228.9" y="72.2">16</text>
<text x="228.9" y="74.7">24</text>
<text x="240.3" y="72.2">10</text>
<text x="240.8" y="77.3">6</text>
<text x="240.8" y="74.7">8</text>
<text x="257.3" y="77.3">9</text>
<text x="203.5" y="83.6">30</text>
<text x="203.5" y="79.8">31</text>
<text x="228.9" y="82.3">17</text>
<text x="228.9" y="79.8">18</text>
<text x="240.3" y="82.3">12</text>
<text x="240.8" y="79.8">5</text>
<text x="249.5" y="81.1" transform="rotate(-90 249.5 81.1)">CA Dual 7 Segment LED Display</text>
<text x="10.4" y="85.7">B</text>
<text x="203.5" y="87.4">32</text>
<text x="228.9" y="90">12</text>
<text x="228.9" y="84.9">22</text>
<text x="240.3" y="90">34</text>
<text x="240.8" y="84.9">7</text>
<text x="408.4" y="85.7">B</text>
<text x="194.5" y="91.2">1</text>
<text x="203.5" y="93.8">36</text>
<text x="228.9" y="95">10</text>
<text x="228.9" y="92.5">11</text>
<text x="240.3" y="95">21</text>
<text x="240.3" y="92.5">33</text>
<text x="176.3" y="97" transform="rotate(-90 176.3 97)">2</text>
<text x="189" y="96.4" transform="rotate(-90 189 96.4)">3</text>
<text x="191.9" y="98.8">2</text>
<text x="203.5" y="98.8">35</text>
<text x="228.9" y="100.1">14</text>
<text x="229.4" y="97.6">9</text>
<text x="240.3" y="100.1">19</text>
<text x="240.3" y="97.6">20</text>
<text x="256.8" y="97.6">22</text>
<text x="166.5" y="105.2">1</text>
<text x="176.3" y="102.1" transform="rotate(-90 176.3 102.1)">3</text>
<text x="189" y="102.8" transform="rotate(-90 189 102.8)">1</text>
<text x="203.5" y="103.9">37</text>
<text x="228.9" y="102.7">13</text>
<text x="228.9" y="105.2">25</text>
<text x="240.3" y="105.2">35</text>
<text x="240.3" y="102.7">36</text>
<text x="256.8" y="103.9">31</text>
<text x="203.5" y="111.5">28</text>
<text x="229.4" y="112.8">4</text>
<text x="229.4" y="110.3">5</text>
<text x="240.3" y="112.8">28</text>
<text x="240.3" y="110.3">29</text>
<text x="256.8" y="111.5">32</text>
<text x="203.5" y="119.2">27</text>
<text x="203.5" y="115.4">29</text>
<text x="229.4" y="117.9">2</text>
<text x="229.4" y="115.4">3</text>
<text x="240.3" y="117.9">24</text>
<text x="240.3" y="115.4">26</text>
<text x="256.8" y="117.9">27</text>
<text x="229.4" y="123">6</text>
<text x="229.4" y="125.5">7</text>
<text x="229.4" y="120.4">8</text>
<text x="240.3" y="120.4">23</text>
<text x="240.3" y="125.5">25</text>
<text x="240.3" y="123">30</text>
<text x="249.5" y="121.8" transform="rotate(-90 249.5 121.8)">CA Dual 7 Segment LED Display</text>
<text x="203.5" y="126.8">26</text>
<text x="216.9" y="131.8" transform="rotate(-90 216.9 131.8)">21</text>
<text x="10.4" y="135.7">C</text>
<text x="408.4" y="135.7">C</text>
<text x="49.7" y="150.9">1</text>
<text x="10.4" y="185.7">D</text>
<text x="408.4" y="185.7">D</text>
<text x="118.3" y="230.9">1</text>
<text x="10.4" y="235.7">E</text>
<text x="118.3" y="236">1</text>
<text x="158.9" y="236">1</text>
<text x="158.9" y="238.5">2</text>
<text x="165.9" y="237.8">1</text>
<text x="173.5" y="237.8">2</text>
<text x="205.3" y="236">1</text>
<text x="218" y="236">3</text>
<text x="408.4" y="235.7">E</text>
<text x="118.3" y="241.1">1</text>
<text x="211.8" y="243.1" transform="rotate(-90 211.8 243.1)">2</text>
<text x="118.3" y="246.2">1</text>
<text x="10.5" y="285.7">F</text>
<text x="35" y="286.7">1</text>
<text x="85" y="286.7">2</text>
<text x="135" y="286.7">3</text>
<text x="185" y="286.7">4</text>
<text x="235" y="286.7">5</text>
<text x="285" y="286.7">6</text>
<text x="335" y="286.7">7</text>
<text x="385" y="286.7">8</text>
<text x="408.5" y="285.7">F</text>
</g>
<g font-size="1.8" fill="#008484">
<text x="241.1" y="46.8">LED-Display_x4_CA</text>
<text x="247.8" y="44.5">D4A</text>
<text x="45.6" y="52.1">InputDC</text>
<text x="48.1" y="49.8">J1</text>
<text x="215.4" y="50.6">0.1u</text>
<text x="216.1" y="48.2">C7</text>
<text x="243.6" y="52.7">b1</text>
<text x="243.6" y="50.2">a1</text>
<text x="243.6" y="57.8">d1</text>
<text x="243.6" y="55.3">c1</text>
<text x="252.1" y="57.8">DP1</text>
<text x="83.3" y="63.1">R1</text>
<text x="83.4" y="65.4">10M</text>
<text x="194" y="65.3">R10</text>
<text x="206.8" y="62.9">V+</text>
<text x="222.7" y="65.4">POLR</text>
<text x="222.8" y="62.9">TSND</text>
<text x="243.6" y="60.4">e1</text>
<text x="243.6" y="65.4">g1</text>
<text x="243.6" y="62.9">f1</text>
<text x="252" y="64.2">CA1</text>
<text x="155.9" y="69.4">D1</text>
<text x="156.4" y="71.7">1N4148</text>
<text x="184.7" y="70.9">100p</text>
<text x="185.6" y="68.6">C1</text>
<text x="193.6" y="67.6">100k</text>
<text x="206.8" y="70.5">OSC2</text>
<text x="206.8" y="66.7">OSC1</text>
<text x="214" y="66.2" transform="rotate(-90 214 66.2)">C-REF</text>
<text x="221.6" y="66.6" transform="rotate(-90 221.6 66.6)">C+REF</text>
<text x="225.3" y="70.5">A3</text>
<text x="243.6" y="70.5">a2</text>
<text x="252" y="71.8">CA2</text>
<text x="83.2" y="76.8">1M</text>
<text x="83.3" y="74.5">R2</text>
<text x="129.1" y="77.3">sw02x06</text>
<text x="130.2" y="75">SW1A</text>
<text x="144.8" y="77.8">1M</text>
<text x="144.9" y="75.5">R8</text>
<text x="206.8" y="74.3">OSC3</text>
<text x="225.3" y="73.1">B3</text>
<text x="225.3" y="75.6">C3</text>
<text x="243.6" y="73.1">b2</text>
<text x="243.6" y="75.6">c2</text>
<text x="126.9" y="79.8">IN1</text>
<text x="126.9" y="82.3">IN2</text>
<text x="135.3" y="79.8">OUT</text>
<text x="170.3" y="83.1">R9</text>
<text x="206.8" y="80.7">IN_HI</text>
<text x="225.3" y="78.1">D3</text>
<text x="225.4" y="80.7">E3</text>
<text x="225.5" y="83.2">F3</text>
<text x="243.6" y="83.2">f2</text>
<text x="243.6" y="80.7">e2</text>
<text x="243.6" y="78.1">d2</text>
<text x="252.1" y="78.1">DP2</text>
<text x="83.3" y="85.9">R3</text>
<text x="83.5" y="88.2">100k</text>
<text x="126.9" y="84.9">IN3</text>
<text x="126.9" y="87.4">IN4</text>
<text x="126.9" y="90">IN5</text>
<text x="144.8" y="89.7">1N4148</text>
<text x="170" y="85.4">6k8</text>
<text x="189.2" y="85" transform="rotate(-90 189.2 85)">C4</text>
<text x="191.5" y="86.1" transform="rotate(-90 191.5 86.1)">0.47u</text>
<text x="206.8" y="84.5">IN_LO</text>
<text x="206.8" y="88.3">COMM</text>
<text x="225.2" y="85.8">G3</text>
<text x="243.6" y="85.8">g2</text>
<text x="126.9" y="92.5">IN6</text>
<text x="149.2" y="92.1">D2</text>
<text x="190.1" y="94.6">TP1</text>
<text x="206.8" y="94.7">REF_HI</text>
<text x="216.1" y="94.7">U3</text>
<text x="225.3" y="95.9">C2</text>
<text x="225.3" y="93.4">B2</text>
<text x="225.3" y="90.8">A2</text>
<text x="243.6" y="95.9">c1</text>
<text x="243.6" y="93.4">b1</text>
<text x="243.6" y="90.8">a1</text>
<text x="296.9" y="91">D5</text>
<text x="297.3" y="93.3">1N4148</text>
<text x="83.3" y="97.3">R4</text>
<text x="83.4" y="99.7">10k</text>
<text x="182.6" y="100.2" transform="rotate(-90 182.6 100.2)">U1</text>
<text x="183.9" y="100.8">RV1</text>
<text x="184.2" y="98.5">20k</text>
<text x="206.8" y="99.7">REF_LO</text>
<text x="213.8" y="97.2">ICL7107</text>
<text x="225.3" y="98.5">D2</text>
<text x="225.4" y="101">E2</text>
<text x="243.6" y="101">e1</text>
<text x="243.6" y="98.5">d1</text>
<text x="252.1" y="98.5">DP1</text>
<text x="296.9" y="101.2">D6</text>
<text x="180.3" y="103.9" transform="rotate(-90 180.3 103.9)">LM285Z-1.2</text>
<text x="194" y="107.2">R11</text>
<text x="206.8" y="104.8">TEST</text>
<text x="225.2" y="106.1">G2</text>
<text x="225.5" y="103.5">F2</text>
<text x="243.6" y="106.1">g1</text>
<text x="243.6" y="103.5">f1</text>
<text x="252" y="104.8">CA1</text>
<text x="297.3" y="103.5">1N4148</text>
<text x="83.3" y="108.8">R5</text>
<text x="83.3" y="111.1">1k</text>
<text x="163.1" y="110.1" transform="rotate(-90 163.1 110.1)">TP2</text>
<text x="194.1" y="109.5">47k</text>
<text x="206.8" y="112.4">BUFF</text>
<text x="225.3" y="113.7">B1</text>
<text x="225.3" y="111.2">A1</text>
<text x="243.6" y="113.7">b2</text>
<text x="243.6" y="111.2">a2</text>
<text x="252" y="112.4">CA2</text>
<text x="296.9" y="111.3">D7</text>
<text x="297.3" y="113.6">1N4148</text>
<text x="188.1" y="117.6">C2</text>
<text x="188.2" y="115">0.47u</text>
<text x="206.8" y="116.2">A/Z</text>
<text x="225.3" y="118.8">D1</text>
<text x="225.3" y="116.2">C1</text>
<text x="243.6" y="118.8">d2</text>
<text x="243.6" y="116.2">c2</text>
<text x="252.1" y="118.8">DP2</text>
<text x="83.3" y="120.2">R6</text>
<text x="83.5" y="122.5">110R</text>
<text x="190.8" y="121.4">0.22u</text>
<text x="198.3" y="121.4">C5</text>
<text x="206.8" y="120.1">INT</text>
<text x="225.4" y="121.3">E1</text>
<text x="225.5" y="123.9">F1</text>
<text x="243.6" y="121.3">e2</text>
<text x="243.6" y="123.9">f2</text>
<text x="296.9" y="121.5">D8</text>
<text x="297.3" y="123.8">1N4148</text>
<text x="217.8" y="128.6" transform="rotate(-90 217.8 128.6)">GND</text>
<text x="225.2" y="126.4">G1</text>
<text x="243.6" y="126.4">g2</text>
<text x="247.2" y="130.3">D4B</text>
<text x="241.7" y="132.8">LED-Display_x4_CA</text>
<text x="46.8" y="148.7">Earth</text>
<text x="48.1" y="146.3">J2</text>
<text x="129.1" y="167.5">sw02x06</text>
<text x="130.2" y="165.2">SW1B</text>
<text x="126.9" y="170">IN1</text>
<text x="126.9" y="172.5">IN2</text>
<text x="135.3" y="170">OUT</text>
<text x="126.9" y="177.6">IN4</text>
<text x="126.9" y="175">IN3</text>
<text x="147" y="179.9" transform="rotate(-90 147 179.9)">470R</text>
<text x="149.3" y="179" transform="rotate(-90 149.3 179)">R7</text>
<text x="126.9" y="180.1">IN5</text>
<text x="126.9" y="182.7">IN6</text>
<text x="124.1" y="230.8">M1</text>
<text x="124.3" y="233.1">M2.2</text>
<text x="153.4" y="233.7">+9...12V DC</text>
<text x="157.3" y="231.4">J3</text>
<text x="166.9" y="233.3">ON/OFF</text>
<text x="168.3" y="231">SW2</text>
<text x="176" y="233.6">1N4001</text>
<text x="178" y="231.3">D3</text>
<text x="209.6" y="233.1">L7805</text>
<text x="211" y="230.8">U2</text>
<text x="124.1" y="235.9">M2</text>
<text x="124.3" y="238.2">M2.2</text>
<text x="207.3" y="236.9">IN</text>
<text x="213.2" y="236.9">OUT</text>
<text x="124.1" y="241">M3</text>
<text x="124.3" y="243.3">M2.2</text>
<text x="189.9" y="240.9">C3</text>
<text x="190.1" y="243.2">100u</text>
<text x="201.2" y="240.9">C6</text>
<text x="201.5" y="243.2">100n</text>
<text x="212.7" y="241.1" transform="rotate(-90 212.7 241.1)">GND</text>
<text x="233.1" y="240.9">C8</text>
<text x="233.3" y="243.2">100u</text>
<text x="247" y="240.9">C9</text>
<text x="247.2" y="243.2">100n</text>
<text x="124.1" y="246">M4</text>
<text x="124.3" y="248.3">M2.2</text>
</g>
<g font-size="1.8">
<text x="101.6" y="54.4">200mV</text>
<text x="260.3" y="56.9">DP4</text>
<text x="151.5" y="63.3">V+</text>
<text x="194.3" y="62">V+</text>
<text x="101.6" y="68.4">2000mV</text>
<text x="193" y="73.4">OSC3</text>
<text x="260.3" y="77.3">DP3</text>
<text x="101.6" y="79.8">20V</text>
<text x="162.6" y="87.4">V+</text>
<text x="101.6" y="92.5">200V</text>
<text x="260.3" y="97.6">DP2</text>
<text x="101.6" y="103.9">2000V</text>
<text x="260.3" y="117.9">DP1</text>
<text x="294.6" y="130.6">V+</text>
<text x="88.9" y="154.7">DP1</text>
<text x="88.9" y="167.4">DP2</text>
<text x="88.9" y="180.1">DP3</text>
<text x="38.1" y="228.5">Sheet: negative voltage converter</text>
<text x="246.4" y="236">V+</text>
<text x="38.1" y="269.4">File: file5ECBC5A0.sch</text>
</g>
</svg>
